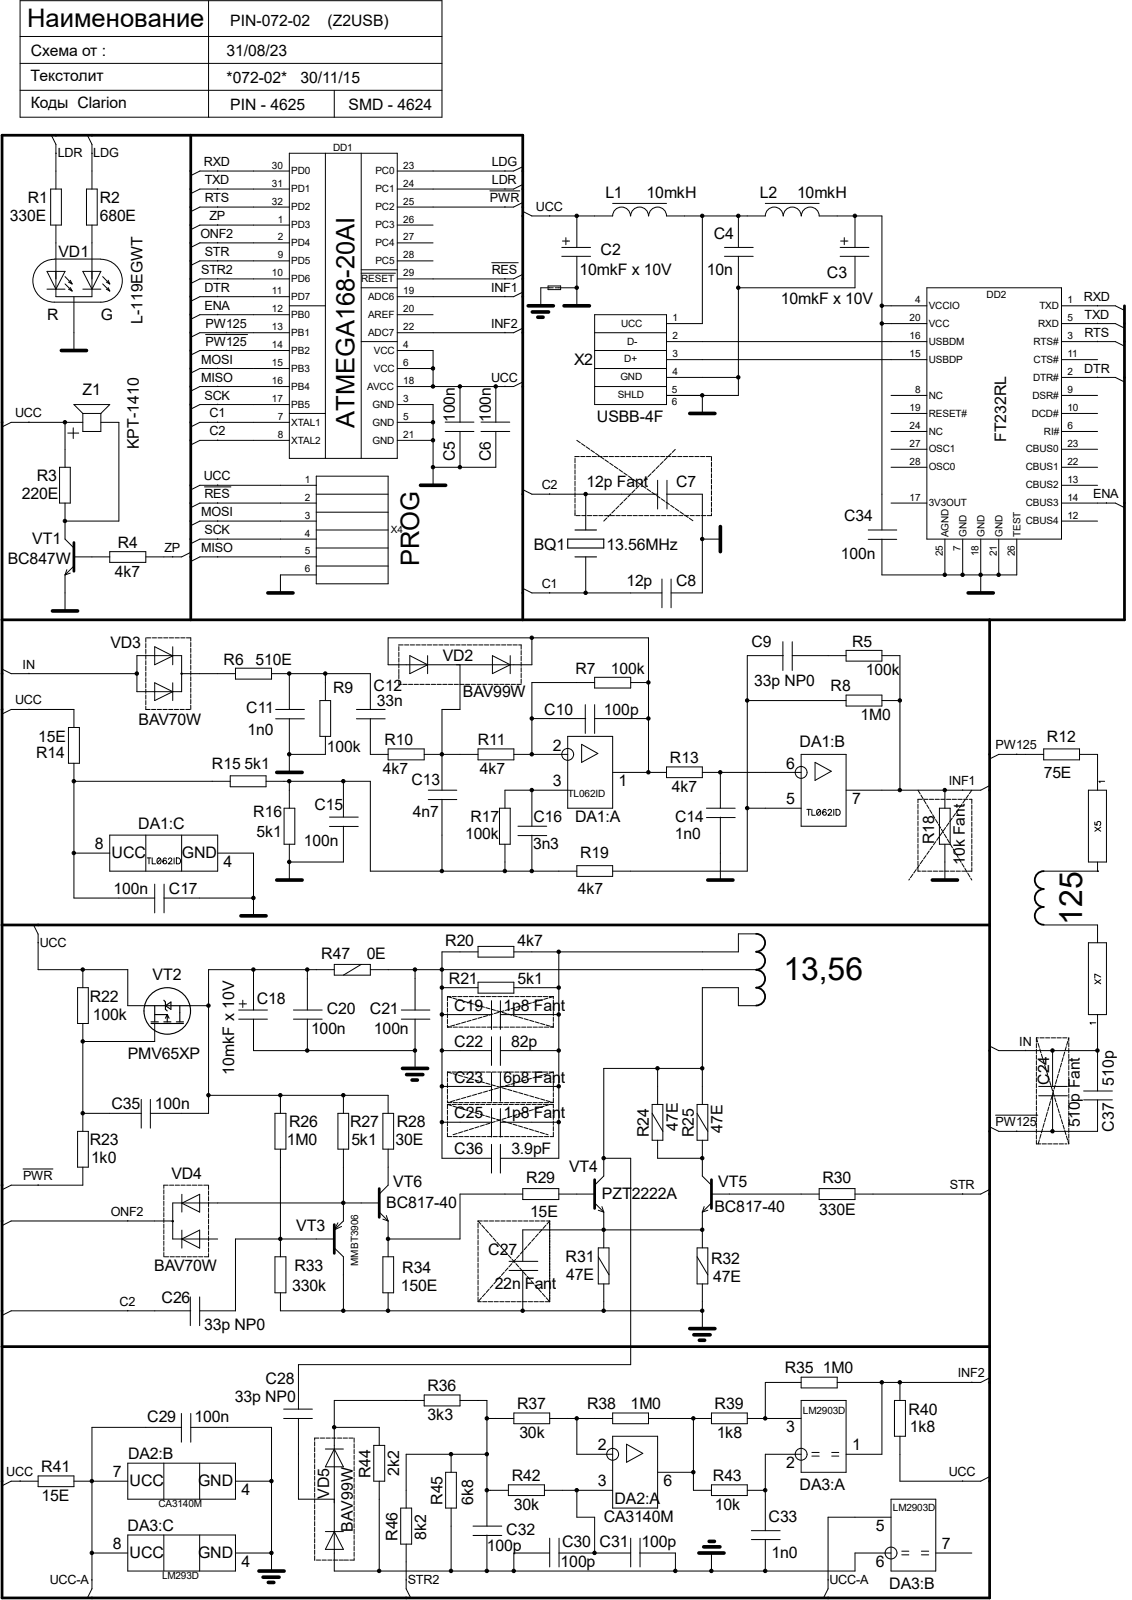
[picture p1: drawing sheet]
<svg xmlns="http://www.w3.org/2000/svg" width="210mm" height="297mm" viewBox="0 0 210 297" stroke-linecap="round" stroke-linejoin="round" font-family="sans-serif">
<g fill="none" stroke="#000" stroke-width=".19">
<path d="M3.7 .1h78.3v21.7h-78.3zM3.7 16.8h78.3M3.7 11.8h78.3M3.7 6.8h78.3M38.7 .1v21.7M62 16.8v5M9.4 35.1h2v6.7h-2zM9.5 25.1l.9 1.7v8.3M10.4 28.4h.1M16 35.1h2v6.7h-2zM16.2 25.1l.9 1.7v8.3M17.1 28.4h.1"/>
<path d="M40.4 31.7h.1M40.4 35v.1M40.4 38.4h.1M53.7 38.4h-16.6l-1.7 .9M53.7 35.1h-16.6l-1.7 .8M53.7 31.7h-16.6l-1.7 .9M53.7 28.4h20v56.7h-20zM60.4 28.4v56.7M67 28.4v56.7M90.9 35.4h5.5M93.7 31.7h.1M93.7 35v.1"/>
<path d="M93.7 38.4h.1M97 39.2l1.7 .9h15a1.65 1.65 0 0 1 1.6-1.7 1.65 1.65 0 0 1 1.7 1.7M97 37.6l-1.7 .8h-21.6M97 34.2l-1.7 .9h-21.6M97 30.9l-1.7 .8h-21.6M113.7 37.8h10M142 37.8h10M8.7 53.7h3.4M8.7 50.4h3.4l-1.7 3.3zM10.1 48.1h8.6M10.4 41.8v13.3h6.7v-1.3M12.1 52.7l1.3 1.3"/>
<path d="M12.1 51.4l1.3 1.3M12.7 53.7l.7 .3M12.7 52.4l.7 .3M13 53.4l.4 .6M13 52l.4 .7M13.7 55.1v10M15.4 53.7h3.3M15.4 50.4h3.3l-1.6 3.3zM17.1 41.8v11.9M18.7 48.1a4 4 0 0 1 4 4 4 4 0 0 1-4 4h-8.6a4 4 0 0 1-4-4 4 4 0 0 1 4-4M19 52.7l1.4 1.3M19 51.4l1.4 1.3"/>
<path d="M19.7 53.7l.7 .3M19.7 52.4l.7 .3M20.1 53.4l.3 .6M20.1 52l.3 .7M40.4 41.7v.1M40.4 45v.1M40.4 48.3v.1M40.4 51.7v.1M40.4 55v.1M40.4 58.3v.1M53.7 58.4h-16.6l-1.7 .9M53.7 55.1h-16.6l-1.7 .8"/>
<path d="M53.7 48.4h-16.6l-1.7 .9M53.7 45.1h-16.6l-1.7 .8M53.7 41.8h-16.6l-1.7 .8M53.7 51.8h-16.6l-1.7 .8M53.7 56.8h6.7M67 53.4h6.7M67 50.7h6.4M67 50.1h6.7M73.7 58.4h6.6M73.7 48.4h6.6M73.7 45.1h6.6M73.7 41.8h6.6"/>
<path d="M91.2 48.8h4.9M93.7 51.7v.1M93.7 55v.1M97 54.2l-1.7 .9h-21.6M97 50.9l-1.7 .9h-21.6M101.7 53.1h2.3v.7h-2.3zM102 40v.1M102.7 53.4h-2.4v3.4M103 53.4h4M104.2 45.9h5.4M104.2 47.6h5.4M104.4 44.7h1.3"/>
<path d="M105 44.1v1.3M107 40.1v5.8M107 47.6v9.2M110.3 58.4h13.4v16.7h-13.4zM117 40.1a1.65 1.65 0 0 1 1.7-1.7 1.65 1.65 0 0 1 1.6 1.7M120.4 40.1a1.65 1.65 0 0 1 1.6-1.7 1.65 1.65 0 0 1 1.7 1.7h18.3a1.65 1.65 0 0 1 1.6-1.7 1.65 1.65 0 0 1 1.7 1.7M130.3 40.1v20h-6.6M134.4 45.9h5.3M134.4 47.6h5.3M137 40.1v5.8M137 47.6v25.8h-13.3M145.3 40.1a1.65 1.65 0 0 1 1.7-1.7 1.65 1.65 0 0 1 1.6 1.7 1.67 1.67 0 0 1 1.7-1.7 1.67 1.67 0 0 1 1.7 1.7h11.6v58.3"/>
<path d="M155.9 45.9h5.3M155.9 47.6h5.3M156 44.7h1.3M156.6 44.1v1.3M158.6 47.6v5.8h-21.6M158.6 40.1v5.8M163.6 56.8h8.4M172 53.4h24.9v46.7h-24.9zM196.9 56.8h10l1.7 .8M203.6 56.7v.1M203.6 60v.1M5.4 78.3v.1"/>
<path d="M12.1 78.4v8.3M13.6 79.4v2M15.4 78.4h-13.3l-1.7 .8M15.4 76.8v3.3h3.3v-3.3M15.4 76.8l-1.7-1.7h6.7l-1.7 1.7M15.4 76.8h3.3M18.7 78.4h3.4v18.3h-10M38.1 62.1h7.8M40.4 68.3v.1M40.4 71.7v.1M40.4 75v.1M40.4 78.3v.1"/>
<path d="M42 61.7v.1M42 65v.1M53.7 78.4h-16.6l-1.7 .8M53.7 75.1h-16.6l-1.7 .8M53.7 68.4h-16.6l-1.7 .9M53.7 65.1h-16.6l-1.7 .8M53.7 71.8h-16.6l-1.7 .8M53.7 61.8h-16.6l-1.7 .8M53.7 76.8h6.7M67 63.4h6.7M73.7 65.1h6.6v6.7M73.7 75.1h6.6v15"/>
<path d="M73.7 78.4h6.6M73.7 68.4h6.6M82.6 78.4h5.3M85.3 71.8v6.6M89.2 78.4h5.4M92 71.8v6.6M93.7 61.7v.1M93.7 71.7v.1M97 70.9l-1.7 .9h-21.6M97 60.9l-1.7 .9h-21.6M110.3 71.8h13.4M110.3 68.4h13.4"/>
<path d="M110.3 65.1h13.4M110.3 61.8h13.4M123.7 70.1h13.3M123.7 63.4h48.3M123.7 66.8h48.3M130.3 73.4v3.4M163.6 60.1h8.4M165.3 76.8h6.7M165.3 73.4h6.7M196.9 70.1h10l1.7 .8M196.9 63.4h10l1.7 .9M196.9 60.1h10l1.7 .8"/>
<path d="M196.9 76.8h6.7M196.9 73.4h6.7M196.9 66.8h6.7M203.6 63.3v.1M203.6 70v.1M11 86.7h2v6.7h-2zM12.1 93.4v6.7l1.6 1.6M12.6 80.4h2M37.9 90.4h4.9M40.4 81.7h.1M40.4 90v.1M40.4 93.3v.1"/>
<path d="M40.4 96.6v.1M40.4 100v.1M53.7 81.7h-16.6l-1.7 .9M58.7 96.7h-21.6l-1.7 .9M58.7 93.4h-21.6l-1.7 .8M58.7 90.1h-21.6l-1.7 .8M58.7 88.4h13.3v20h-13.3zM58.7 91.7h13.3M58.7 98.4h13.3M58.7 95.1h13.3M73.7 81.7h6.6M82.6 80.1h5.3"/>
<path d="M85.3 80.1v6.6M89.2 80.1h5.4M92 80.1v6.6h-11.7M97 90.9l1.7 .8h23.3M102 91.7h.1M108.7 91.7v6.7M122 89.2v5.3M123.7 91.7h6.6v18.4h-5.8M123.7 89.2v5.3M161.1 98.4h5.3M165.3 93.4h6.7M165.3 86.7h6.7"/>
<path d="M165.3 80.1h6.7M165.3 83.4h6.7M196.9 93.4h10l1.7 .8M196.9 96.7h6.7M196.9 90.1h6.7M196.9 86.7h6.7M196.9 80.1h6.7M196.9 83.4h6.7M205.3 93.3v.1M12.1 106.7v6.7M12.4 105.7l-.3 1M13 106.4l-.9 .3"/>
<path d="M13.7 103.4h6.7M13.7 105.1l-1.6 1.6M20.4 102.4h6.7v2h-6.7zM32 103.3v.1M35.4 102.5l-1.7 .9h-6.6M40.4 103.3v.1M58.7 103.4h-21.6l-1.7 .8M58.7 100.1h-21.6l-1.7 .8M58.7 106.7h-6.7v3.4M58.7 101.7h13.3M58.7 105.1h13.3M97 109.2l1.7 .9h24.1"/>
<path d="M98.7 118.4v5h-26.7v-5h48.3v25M102 110v.1M108.7 103.4v6.7M122.8 107.5v5.3M124.5 107.5v5.3M130.3 100.1h3.3M145.2 119.1v5.4M147 119.1v5.4M161.1 100.1h5.3M163.6 100.1v6.6h25v-6.6M175.3 100.1v6.6M178.6 100.1v6.6"/>
<path d="M181.9 100.1v10M185.3 100.1v6.6M.4 132.5l1.7-.8h11.6v3.3M.4 124.2l1.7 .9h23.3M5.4 125v.1M5.4 131.6v.1M12.7 135h2v6.7h-2zM25.4 121.7h8.3v6.7h-8.3zM28.7 120.1l3.3 1.7-3.3 1.6zM28.7 126.7l3.3 1.7-3.3 1.6zM32 120.1v3.3M32 126.7v3.3"/>
<path d="M33.7 125.1h10M43.7 124h6.7v2.1h-6.7zM50.4 125.1h18.3v6.6M51.1 131.7h5.4M51.1 133.4h5.4M53.7 125.1v6.6M53.7 133.4v10M59.4 130h1.9v6.7h-1.9zM60.4 125.1v4.9M60.4 136.7v3.3h-6.7M66.1 131.7h5.4M66.1 133.4h5.4"/>
<path d="M68.7 133.4v6.6h3.3M72 139h6.7v2.1h-6.7zM76 121.7l3.3 1.7-3.3 1.7zM79.3 121.7v3.4M85.3 123.4v8.3h-3.3v15M88.7 139h6.6v2.1h-6.6zM91.4 121.7l3.3 1.7-3.3 1.7zM94.7 121.7v3.4M98.7 133.4h10M105.3 136.7h8.4v13.3h-8.4zM107.9 138.2l3 1.7-3 1.6zM108.6 130.8v5.3"/>
<path d="M110.3 126.7h-11.6v13.3M110.3 125.7h6.7v2h-6.7zM110.3 130.8v5.3M110.3 133.4h10M117 126.7h3.3M138.6 130h18.4M145.3 121.7h-6.7v40h-24.9M147 121.7h10M157 120.7h6.6v2h-6.6zM157 129h6.6v2.1h-6.6zM163.6 121.7h3.4v25M163.6 130h3.4"/>
<path d="M188.6 140h.1M193.6 139h6.7v2.1h-6.7zM13.7 141.7v25h15M13.7 145h29M13.7 158.4h6.7M20.4 155h20v6.7h-20zM27.1 155v6.7M27.3 159.3h.7M27.6 159.3v1.1M28.2 159.3v1.1h.7M29.2 159.5a.34 .34 0 0 1 .3-.2 .34 .34 0 0 1 .3 .2l.1 .4-.2 .4-.2 .1-.3-.2zM29.8 159.5l-.6 .7"/>
<path d="M30.9 159.4l-.3-.1a.58 .58 0 0 0-.4 .5 .58 .58 0 0 0 .4 .6 .34 .34 0 0 0 .3-.4 .34 .34 0 0 0-.3-.3 .34 .34 0 0 0-.4 .3M31.2 159.6l.3-.3h.2l.2 .2-.2 .4-.5 .5h.8M32.3 159.3v1.1M32.7 159.3h.4a.58 .58 0 0 1 .4 .5 .58 .58 0 0 1-.4 .6h-.4zM33.7 155v6.7M40.4 158.4h6.6v11.6M42.7 144h6.7v2h-6.7zM49.4 145h19.3v16.7h38.3M52.7 150h2v6.7h-2zM53.7 145v5M53.7 156.7v6.7M61.1 153.4h5.4"/>
<path d="M61.1 151.7h5.4M63.7 153.4v6.6h-10M63.7 145v6.7M78.7 140h10M79.5 146.7h5.3M79.5 148.4h5.3M82 148.4v13.3M92.7 150h2v6.7h-2zM93.7 156.7v5M95.3 140h10M96.1 155.1h5.3M96.1 153.4h5.3"/>
<path d="M98.7 146.7v6.7M98.7 155v6.7M105.3 146.7h-11.6v3.3M113.7 143.4h10M123.7 142.4h6.6v2h-6.6zM130.3 143.4h18.3M131.1 150h5.3M131.1 151.8h5.3M133.6 143.4v6.6M133.6 151.7v11.7M138.6 150h10M148.6 140h8.4v13.4h-8.4z"/>
<path d="M149.7 150.2h.7M150 150.2v1.1M150.6 150.2v1.1h.7M151.2 141.5l3 1.7-3 1.7zM151.6 150.5a.34 .34 0 0 1 .3-.3 .34 .34 0 0 1 .3 .3l.1 .4-.2 .4h-.2l-.3-.1zM152.2 150.5l-.6 .7M153.2 150.4l-.2-.2a.58 .58 0 0 0-.4 .6 .58 .58 0 0 0 .4 .5 .34 .34 0 0 0 .3-.3 .34 .34 0 0 0-.4-.3 .34 .34 0 0 0-.3 .3M153.6 150.5l.2-.3h.3l.2 .3-.2 .3-.5 .5h.7M154.7 150.2v1.1M155.1 150.2h.4a.58 .58 0 0 1 .4 .6 .58 .58 0 0 1-.4 .5h-.4zM174.3 150h2v6.7h-2zM175.3 146.7v3.3"/>
<path d="M175.3 156.7v6.7M178.6 146.6v.1M183.6 145.8l-1.7 .9h-24.9M193.6 140h-8.3l-1.7 .9M200.3 140h3.3v6.7M201.9 146.7h3.4v13.3h-3.4zM203.1 153.5l1.1 .8M203.1 152.6v.5l.5 .1a.4 .4 0 0 1 0-.6 .4 .4 0 0 1 .6 .1 .4 .4 0 0 1-.2 .5M204.2 153.5l-1.1 .8M204.9 145h-1l.2 .3M6.2 171.7l.9 1.7v6.6h16.6v6.7h3.4M7.1 175h.1"/>
<path d="M28.7 164.1v5.4M30.4 166.7h16.6M30.4 164.1v5.4M62 179h6.7v2h-6.7zM67 179l-3.3 2M88.7 176.7h-6.7v38.3h9.2M88.7 175.7h6.6v2h-6.6zM103.7 176.7v38.3h-10.9M107 160.7h6.7v2h-6.7zM140.3 173.4h-3.3v3.3h-41.7M193.6 171.7h10v3.3M193.6 161.7h10"/>
<path d="M201.9 175h3.4v13.3h-3.4zM203.6 161.7h.1M203.6 160v1.7M14.4 183.3h2v6.7h-2zM15.4 180v3.3M15.4 190v20M28.7 190v3.3h-13.3M35.4 186.7h3.3M44.3 187.5h5.3M44.3 189.2h5.3M44.4 186.4h1.3M45 185.7v1.3"/>
<path d="M47 180v7.5M47 189.2v5.8h30M54.4 187.5h5.4M54.4 189.2h5.4M57 180v7.5M57 189.2v5.8M62 180h-23.3v26.7h-10.8M68.7 180h71.6M74.5 187.5h5.3M74.5 189.2h5.3M77 180v7.5M77 189.2v9.1"/>
<path d="M82 188.3h9.2M82 195h9.2M82 183.3h6.7M88.7 182.3h6.6v2.1h-6.6zM91.2 185.8v5.3M91.2 192.4v5.4M91.2 199.1v5.3M92.8 188.3h10.9M92.8 195h10.9M92.8 185.8v5.3M92.8 192.4v5.4M92.8 199.1v5.3"/>
<path d="M95.3 183.3h8.4M122 198.3v6.7M130.3 198.3h-18.3v20l-1.7 1.7M140.3 186.7h-3.3v-3.4h-6.7v21.7M183.6 194.2l1.7 .8h18.3M190.3 194.9v.1M195.3 195v6.7M203.1 181.9l1.1 .7M203.3 189.9h-1.1l.2 .2M203.6 188.3v14.2M204.2 181.4l-1.1-.6v.8M204.2 181.9l-1.1 .7"/>
<path d="M4.3 217h5.5M7.1 219.9v.1M14.4 210h2v6.7h-2zM15.4 216.7v3.3h-13.3l-1.7 .9M15.4 206.7h10.8M26.2 204.1v5.3M27.9 204.1v5.3M38.7 203.3h33.3v3.4M51 206.7h2v6.6h-2zM52 203.3v3.4M52 213.3v20M62.7 206.7h2v6.6h-2z"/>
<path d="M63.7 203.3v3.4M63.7 213.3v13.4l-1.7 1.6M71 206.7h2v6.6h-2zM72 213.3v6.7l-1.6 1.7M82 208.3h9.2M82 201.7h9.2M91.2 205.8v5.3M91.2 212.4v5.4M92.8 208.3h10.9M92.8 201.7h10.9M92.8 205.8v5.3M92.8 212.4v5.4"/>
<path d="M112 215h5v38.3h-61.6v8.3M121 205h2v6.7h-2zM121 206.7l2 3.3M122 211.7v3.3h8.3M129.3 205h2v6.7h-2zM129.3 206.7l2 3.3M130.3 211.7v6.6l1.7 1.7M184.7 207h7.8M188.6 209.9v.1M192.7 201.7h5.3M192.7 203.4h5.3M195.3 203.3v6.7"/>
<path d="M201 202.5h5.4M201 204.2h5.4M203.6 204.2v5.8h-18.3l-1.7-.8M23.7 226.6v.1M32 226.7h-29.9l-1.7 .8M33.7 221.7v3.3M33.7 228.3v3.4M33.7 223.4l3.3-1.7v3.3zM33.7 230l3.3-1.7v3.4zM51 233.3h2v6.7h-2zM52 240v3.3h78.3M62 230h-18.3v13.3h-6.7"/>
<path d="M62 231.6l1.7 1.7v10M62.7 227l-.7 1.3M63.4 227.7l-1.4 .6M70.4 223.3h-38.4v6.7h8.4M70.4 225l1.6 1.7M71 233.3h2v6.7h-2zM71 226.3l1 .4M71.7 225.6l.3 1.1M72 226.7v6.6M72 240v3.3M94.4 234.1h5.4M94.4 235.8h5.4"/>
<path d="M97 220.6h6.7v2.1h-6.7zM97 235.8v7.5M97 221.7h-11.7v8.3h-13.3M103.7 221.7h6.6M110.3 223.3l1.7 1.7M111 231.6h2v6.7h-2zM111 233.3l2 3.3M111 224.7l1 .3M111.7 224l.3 1M112 225v6.6M112 238.3v5M129.3 231.6h2v6.7h-2z"/>
<path d="M129.3 233.3l2 3.3M130.3 228.3h-33.3v5.8M130.3 225v6.6M130.3 238.3v8.3M130.6 224l-.3 1M131.3 224.7l-1 .3M132 221.7h20M132 223.3l-1.7 1.7M152 220.6h6.6v2.1h-6.6zM178.6 221.6v.1M183.6 220.8l-1.7 .9h-23.3M23.7 243.2v.1"/>
<path d="M35.3 240.7v5.4M35.4 243.3h-33.3l-1.7 .9M37 240.7v5.4M78.7 260h-16.7v31.6h96.6v-3.3h6.7M78.7 259h6.6v2h-6.6zM85.3 260h5v23.3M148.6 256.6h-6.6v6.7M148.6 260h8.4v13.3h-8.4zM148.6 255.7h6.7v1.9h-6.7zM163.6 256.6v13.4h-6.6M165.9 260h2.1v6.6h-2.1zM167 256.6v3.4"/>
<path d="M180.3 256.5v.1M183.6 255.8l-1.7 .8h-26.6M3.7 274.9v.1M7.1 275h-5l-1.7 .8M7.1 274h6.6v2h-6.6zM13.7 275h10M23.7 271.6h20v6.7h-20zM30.4 271.6v6.7M33.7 262.4v5.3M33.7 265h-16.6v29.9l-.9 1.7M35.4 265h15v26.6M35.4 262.4v5.3"/>
<path d="M37 271.6v6.7M43.7 275h6.7M52.6 263.3h5.4M52.6 261.6h5.4M55.4 263.3v15h6.6M60.4 269h3.3M62 265h8.4v3.3M62 269l1.7 3.3h-3.3zM69.3 268.3h2.1v6.7h-2.1zM70.4 275v16.6M74.3 280h2.1v6.6h-2.1zM82.7 273.3h2v6.7h-2z"/>
<path d="M83.7 270v3.3M83.7 280v11.6M90.3 270h-14.9v10M90.3 276.6h4M90.3 263.3h5M94.3 275.6h6.7v2h-6.7zM95.3 262.3h6.7v2h-6.7zM101 276.6h12.7M102 263.3h11.7M107 263.3v6.7h6.7M107 276.6v5h3.3v6.7M113.7 266.6h8.3v13.4h-8.3z"/>
<path d="M113.7 262.3h6.6v2h-6.6zM116.2 268.1l3.1 1.7-3.1 1.6zM120.3 263.3h11.7M122 273.3h6.7M128.7 263.3v13.3h3.3M132 262.3h6.6v2h-6.6zM132 275.6h6.6v2h-6.6zM138.6 276.6h3.4M138.6 263.3h10M148.6 270h-6.6v14.1M150.6 269.6h1.4M150.6 270.3h1.4"/>
<path d="M154.3 269.6h1.3M154.3 270.3h1.3M165.3 278.3h8.3v13.3h-8.3zM167 266.6v8.4h14.9l1.7-.9M178.6 274.9v.1M17 293.3h.1M17.1 288.3h6.6M23.7 284.9h20v6.7h-20zM30.4 284.9v6.7M37 284.9v6.7M43.7 288.3h6.7M60.4 284.3h3.3"/>
<path d="M62 284.3l1.7 3.3h-3.3zM75.4 286.6v8.3l.8 1.7M75.4 293.3h.1M87.8 285h5.3M87.8 283.3h5.3M90.3 284.9v6.7M102 285.5v5.4M102 288.3h-6.7v3.3M103.7 288.3h13.3M103.7 285.5v5.4M117 285.5v5.4M118.7 288.3h6.6v3.3"/>
<path d="M118.7 285.5v5.4M132 288.3v3.3M139.4 284.1h5.3M139.4 285.8h5.3M142 285.8v5.8M153.6 293.3h.1M165.3 281.6h-11.7v13.3l-.8 1.7M167.3 288h1.3M167.3 288.6h1.3M170.9 288h1.4M170.9 288.6h1.4M173.6 288.3h6.7"/>
<circle cx="33.7" cy="125.1" r=".13"/>
<circle cx="105.3" cy="140" r="1.1"/>
<circle cx="148.6" cy="143.4" r="1.1"/>
<circle cx="32" cy="226.7" r=".13"/>
<circle cx="113.7" cy="270" r="1.1"/>
<circle cx="148.6" cy="270" r="1.1"/>
<circle cx="165.3" cy="288.3" r="1.1"/>
</g>
<g fill="#000" stroke="#000" stroke-width=".19">
<circle cx="107" cy="40.1" r=".32"/>
<circle cx="107" cy="53.4" r=".32"/>
<circle cx="130.3" cy="40.1" r=".32"/>
<circle cx="137" cy="53.4" r=".32"/>
<circle cx="137" cy="40.1" r=".32"/>
<circle cx="158.6" cy="40.1" r=".32"/>
<circle cx="163.6" cy="56.7" r=".32"/>
<circle cx="12" cy="78.4" r=".32"/>
<circle cx="80.3" cy="71.7" r=".32"/>
<circle cx="80.3" cy="68.4" r=".32"/>
<circle cx="80.3" cy="78.4" r=".32"/>
<circle cx="85.3" cy="71.7" r=".32"/>
<circle cx="92" cy="71.7" r=".32"/>
<circle cx="130.3" cy="73.4" r=".32"/>
<circle cx="137" cy="70" r=".32"/>
<circle cx="163.6" cy="60" r=".32"/>
<circle cx="12" cy="96.7" r=".32"/>
<circle cx="80.3" cy="81.7" r=".32"/>
<circle cx="80.3" cy="86.7" r=".32"/>
<circle cx="85.3" cy="86.7" r=".32"/>
<circle cx="108.6" cy="91.7" r=".32"/>
<circle cx="98.7" cy="118.4" r=".32"/>
<circle cx="108.6" cy="110" r=".32"/>
<circle cx="130.3" cy="100.1" r=".32"/>
<circle cx="175.3" cy="106.7" r=".32"/>
<circle cx="178.6" cy="106.7" r=".32"/>
<circle cx="181.9" cy="106.7" r=".32"/>
<circle cx="185.3" cy="106.7" r=".32"/>
<circle cx="25.4" cy="125" r=".32"/>
<circle cx="53.7" cy="125" r=".32"/>
<circle cx="60.3" cy="125" r=".32"/>
<circle cx="98.7" cy="133.4" r=".32"/>
<circle cx="120.3" cy="126.7" r=".32"/>
<circle cx="120.3" cy="133.4" r=".32"/>
<circle cx="138.6" cy="130" r=".32"/>
<circle cx="166.9" cy="130" r=".32"/>
<circle cx="13.7" cy="158.3" r=".32"/>
<circle cx="13.7" cy="145" r=".32"/>
<circle cx="53.7" cy="145" r=".32"/>
<circle cx="53.7" cy="140" r=".32"/>
<circle cx="53.7" cy="160" r=".32"/>
<circle cx="63.7" cy="145" r=".32"/>
<circle cx="82" cy="140" r=".32"/>
<circle cx="98.7" cy="146.7" r=".32"/>
<circle cx="98.7" cy="140" r=".32"/>
<circle cx="120.3" cy="143.4" r=".32"/>
<circle cx="133.6" cy="143.4" r=".32"/>
<circle cx="138.6" cy="150" r=".32"/>
<circle cx="166.9" cy="146.7" r=".32"/>
<circle cx="175.3" cy="146.7" r=".32"/>
<circle cx="15.3" cy="180" r=".32"/>
<circle cx="47" cy="166.7" r=".32"/>
<circle cx="47" cy="180" r=".32"/>
<circle cx="57" cy="180" r=".32"/>
<circle cx="77" cy="180" r=".32"/>
<circle cx="82" cy="161.7" r=".32"/>
<circle cx="82" cy="180" r=".32"/>
<circle cx="93.7" cy="161.7" r=".32"/>
<circle cx="98.7" cy="161.7" r=".32"/>
<circle cx="103.7" cy="176.7" r=".32"/>
<circle cx="15.3" cy="193.3" r=".32"/>
<circle cx="38.7" cy="186.7" r=".32"/>
<circle cx="57" cy="195" r=".32"/>
<circle cx="77" cy="195" r=".32"/>
<circle cx="82" cy="195" r=".32"/>
<circle cx="82" cy="188.3" r=".32"/>
<circle cx="82" cy="183.3" r=".32"/>
<circle cx="103.7" cy="188.3" r=".32"/>
<circle cx="103.7" cy="195" r=".32"/>
<circle cx="103.7" cy="183.3" r=".32"/>
<circle cx="122" cy="198.3" r=".32"/>
<circle cx="130.3" cy="198.3" r=".32"/>
<circle cx="195.3" cy="195" r=".32"/>
<circle cx="203.6" cy="195" r=".32"/>
<circle cx="15.3" cy="206.7" r=".32"/>
<circle cx="38.7" cy="203.3" r=".32"/>
<circle cx="52" cy="203.3" r=".32"/>
<circle cx="63.7" cy="203.3" r=".32"/>
<circle cx="82" cy="201.7" r=".32"/>
<circle cx="82" cy="208.3" r=".32"/>
<circle cx="103.7" cy="201.7" r=".32"/>
<circle cx="103.7" cy="208.3" r=".32"/>
<circle cx="112" cy="215" r=".32"/>
<circle cx="130.3" cy="215" r=".32"/>
<circle cx="195.3" cy="210" r=".32"/>
<circle cx="52" cy="230" r=".32"/>
<circle cx="63.7" cy="223.3" r=".32"/>
<circle cx="72" cy="230" r=".32"/>
<circle cx="112" cy="228.3" r=".32"/>
<circle cx="130.3" cy="228.3" r=".32"/>
<circle cx="63.7" cy="243.3" r=".32"/>
<circle cx="72" cy="243.3" r=".32"/>
<circle cx="97" cy="243.3" r=".32"/>
<circle cx="112" cy="243.3" r=".32"/>
<circle cx="130.3" cy="243.3" r=".32"/>
<circle cx="163.6" cy="256.6" r=".32"/>
<circle cx="166.9" cy="256.6" r=".32"/>
<circle cx="17" cy="274.9" r=".32"/>
<circle cx="50.4" cy="274.9" r=".32"/>
<circle cx="62" cy="264.9" r=".32"/>
<circle cx="83.7" cy="269.9" r=".32"/>
<circle cx="90.3" cy="269.9" r=".32"/>
<circle cx="90.3" cy="263.3" r=".32"/>
<circle cx="90.3" cy="276.6" r=".32"/>
<circle cx="107" cy="276.6" r=".32"/>
<circle cx="107" cy="263.3" r=".32"/>
<circle cx="128.6" cy="263.3" r=".32"/>
<circle cx="128.6" cy="273.3" r=".32"/>
<circle cx="142" cy="263.3" r=".32"/>
<circle cx="142" cy="276.6" r=".32"/>
<circle cx="17" cy="288.3" r=".32"/>
<circle cx="50.4" cy="288.3" r=".32"/>
<circle cx="70.3" cy="291.6" r=".32"/>
<circle cx="83.7" cy="291.6" r=".32"/>
<circle cx="90.3" cy="291.6" r=".32"/>
<circle cx="95.3" cy="291.6" r=".32"/>
<circle cx="110.3" cy="288.3" r=".32"/>
<circle cx="125.3" cy="291.6" r=".32"/>
<circle cx="132" cy="291.6" r=".32"/>
<circle cx="142" cy="291.6" r=".32"/>
</g>
<path d="M35.4 25.1v90M208.6 56.8v58.3h-208.2M13.7 100.7v5.3M97 115.1v-90h-96.6v271.5h183.2v-181.5M.4 171.7h183.2M110.3 219v5.3M132 219v5.3M62 227.3v5.4M70.4 220.6v5.4M.4 250h183.2" fill="none" stroke="#000" stroke-width=".51"/>
<g fill="none" stroke="#000" stroke-width=".19" stroke-dasharray=".8 .3">
<path d="M106.7 95.7v-.3M106.7 95.4v-10.6M106.7 84.8h25.3M107 81.7l21.7 15M112 96.7l13.3-13.3M132 84.8v10.9M132 95.7h-25.3M27.1 118.4v13.3M35.4 118.4h-8.3M74 119.7h22.7M96.7 119.7v7.3M27.1 131.7h8.3"/>
<path d="M35.4 131.7v-13.3M74 127v-1.9M74 125.1v-5.4M96.7 127h-22.7M170.3 148.4h10M170.3 146.7l10 16.7M180.3 148.4v13.3M180.3 146.7l-11.7 16.7M170.3 161.7v-13.3M180.3 161.7h-10M83 199v5.7M83 185v5.7"/>
<path d="M83 190.7h19.7M83 199l19.7 5.7M83 185l19.7 5.7M102.7 190.7v-5.7M102.7 199h-19.7M102.7 185h-19.7M102.7 199l-19.7 5.7M102.7 185l-19.7 5.7M192.3 192.7v19.6M192.3 192.7l6 19.6M198 192.7h-5.7M83 205v6"/>
<path d="M83 211h19.7M83 204.7h19.7M83 205l18.7 5.7M102 205l-18 5.7M102.7 211v-6M102.7 204.7v-5.7M102.7 205h-19.7M192.3 212.3h5.7M192.6 212.3l5.7-19.6M198.3 212.3v-19.6M30.4 233.3v-13.3M30.4 220h8.3"/>
<path d="M38.7 220v13.3M38.7 233.3h-8.3M88.7 226.7h13.3M88.7 226.7l13.3 14.9M102 226.7v14.9M102 226.7l-13.3 14.9M88.7 241.6v-14.9M102 241.6v-14.9M102 241.6h-13.3M58.4 267h7.3M65.7 267v22.6M58.4 289.6v-22.6"/>
<path d="M63.7 289.6h-5.3M65.7 289.6h-2"/>
</g>
<path d="M140.3 173.4a1.65 1.65 0 0 1 1.6 1.6 1.65 1.65 0 0 1-1.6 1.7M140.3 176.7a1.65 1.65 0 0 1 1.6 1.7 1.65 1.65 0 0 1-1.6 1.6M193.6 165.1a1.65 1.65 0 0 0-1.6 1.6 1.65 1.65 0 0 0 1.6 1.7 1.65 1.65 0 0 0-1.6 1.6 1.65 1.65 0 0 0 1.6 1.7M193.6 161.7a1.65 1.65 0 0 0-1.6 1.7 1.65 1.65 0 0 0 1.6 1.6M140.3 180a1.65 1.65 0 0 1 1.6 1.7 1.65 1.65 0 0 1-1.6 1.6 1.65 1.65 0 0 1 1.6 1.7 1.65 1.65 0 0 1-1.6 1.6" fill="none" stroke="#000" stroke-width=".34"/>
<g fill="none" stroke="#000" stroke-width=".68">
<path d="M98 56.8h4.7M98.8 57.9h3M99.8 58.9h1M104.6 56.8h4.7M11.4 65.1h4.6M128 76.8h4.6M78 90.1h4.7M133.6 97.7v4.7M9.7 113.4h4.7M49.7 110.1h4.7M179.6 110.1h4.7M51.4 143.4h4.6"/>
<path d="M44.7 170h4.7M51.4 163.4h4.6M131.3 163.4h4.7M173 163.4h4.6M74.7 198.3h4.6M75.4 199.5h3M76.5 200.5h.9M128 246.6h4.6M128.7 247.8h3M129.8 248.8h.9M48 291.6h4.7M48.8 292.8h3"/>
<path d="M49.8 293.8h1M129.7 288.3h4.6M130.6 287.1h3M131.6 286.1h.9"/>
</g>
<g fill="none" stroke="#000" stroke-width=".21">
<path d="M106.7 98.4h4M105.3 100.1h6.7v1.6h-6.7zM106.7 103.4h4M27.1 186.7h8.3M28 190h6M28 189.7h1.4M28.7 188.3h2.3M28.7 186.7v3M30.4 189.7h1.3M30.4 185.7l.3 .3v1.4l.3 .3M30.7 186.7l1-.7v1.4zM31 188.3v1.4"/>
<path d="M31 188.3l-.3 .7M31 188.3l.4 .7M32.7 189.7h1.3M33.4 186.7v3"/>
<circle cx="31" cy="187.7" r="4.3"/>
</g>
<g font-size="5.9">
<text x="200.7" y="171.7" transform="rotate(-90 200.7 171.7)">125</text>
<text x="145.3" y="182">13,56</text>
</g>
<g font-size="4.7">
<text x="5" y="5">Наименование</text>
<text x="65.7" y="79.4" transform="rotate(-90 65.7 79.4)">ATMEGA168-20AI</text>
<text x="77.8" y="105.1" transform="rotate(-90 77.8 105.1)">PROG</text>
</g>
<g font-size="3">
<text x="112.3" y="36.7">L1</text>
<text x="120" y="36.7">10mkH</text>
<text x="141" y="36.7">L2</text>
<text x="147.9" y="36.7">10mkH</text>
<text x="111.4" y="47.4">C2</text>
<text x="132.4" y="44.4">C4</text>
<text x="107.5" y="51.1">10mkF x 10V</text>
<text x="131.1" y="51.1">10n</text>
<text x="153.4" y="51.7">C3</text>
<text x="144.9" y="56.4">10mkF x 10V</text>
<text x="106.5" y="67.7">X2</text>
<text x="15.3" y="73.4">Z1</text>
<text x="25.8" y="83.4" transform="rotate(-90 25.8 83.4)">KPT-1410</text>
<text x="110.7" y="78.4">USBB-4F</text>
<text x="186.7" y="82.1" transform="rotate(-90 186.7 82.1)">FT232RL</text>
<text x="6.8" y="89.4">R3</text>
<text x="4.1" y="92.7">220E</text>
<text x="6" y="101">VT1</text>
<text x="1.4" y="104.7">BC847W</text>
<text x="99" y="102">BQ1</text>
<text x="112.5" y="102">13.56MHz</text>
<text x="20.5" y="120.3">VD3</text>
<text x="82.1" y="122.7">VD2</text>
<text x="85.9" y="129.3">BAV99W</text>
<text x="25.7" y="134.7">BAV70W</text>
<text x="102.6" y="139.3">2</text>
<text x="145.9" y="142.7">6</text>
<text x="148.3" y="138.6">DA1:B</text>
<text x="102.6" y="146">3</text>
<text x="114.8" y="146">1</text>
<text x="145.9" y="149.3">5</text>
<text x="158.1" y="149.3">7</text>
<text x="25.7" y="154">DA1:C</text>
<text x="106.7" y="152.7">DA1:A</text>
<text x="17.6" y="157.6">8</text>
<text x="20.7" y="159.3">UCC</text>
<text x="33.7" y="159.3">GND</text>
<text x="41.5" y="161">4</text>
<text x="59.6" y="178">R47</text>
<text x="68" y="178">0E</text>
<text x="82.6" y="175.6">R20</text>
<text x="96" y="175.6">4k7</text>
<text x="16.6" y="186">R22</text>
<text x="28.3" y="181.9">VT2</text>
<text x="83.3" y="182.6">R21</text>
<text x="96" y="182.6">5k1</text>
<text x="17.2" y="189.3">100k</text>
<text x="47.6" y="186.3">C18</text>
<text x="57.7" y="191.9">100n</text>
<text x="60.6" y="188.3">C20</text>
<text x="68.6" y="188.3">C21</text>
<text x="69.4" y="191.9">100n</text>
<text x="84.3" y="187.6">C19</text>
<text x="93.4" y="187.6">1p8 Fant</text>
<text x="23.7" y="196.6">PMV65XP</text>
<text x="84.3" y="194.3">C22</text>
<text x="94.8" y="194.3">82p</text>
<text x="43.4" y="199.5" transform="rotate(-90 43.4 199.5)">10mkF x 10V</text>
<text x="84.3" y="201">C23</text>
<text x="93.4" y="201">6p8 Fant</text>
<text x="206.7" y="201.6" transform="rotate(-90 206.7 201.6)">510p</text>
<text x="20.7" y="206">C35</text>
<text x="28.7" y="206">100n</text>
<text x="53.6" y="209.3">R26</text>
<text x="64.9" y="209.3">R27</text>
<text x="73.6" y="209.3">R28</text>
<text x="84.3" y="207.6">C25</text>
<text x="93.4" y="207.6">1p8 Fant</text>
<text x="125.7" y="210" transform="rotate(-90 125.7 210)">47E</text>
<text x="16.6" y="212.6">R23</text>
<text x="16.9" y="215.9">1k0</text>
<text x="53.2" y="212.6">1M0</text>
<text x="65.2" y="212.6">5k1</text>
<text x="73.4" y="212.6">30E</text>
<text x="84.3" y="214.3">C36</text>
<text x="94.9" y="214.3">3.9pF</text>
<text x="120.4" y="211.1" transform="rotate(-90 120.4 211.1)">R24</text>
<text x="128.7" y="211.1" transform="rotate(-90 128.7 211.1)">R25</text>
<text x="134.1" y="210.3" transform="rotate(-90 134.1 210.3)">47E</text>
<text x="206.7" y="210.1" transform="rotate(-90 206.7 210.1)">C37</text>
<text x="31.8" y="218.9">VD4</text>
<text x="72.9" y="220.3">VT6</text>
<text x="97.6" y="219.6">R29</text>
<text x="105.6" y="217.6">VT4</text>
<text x="133.3" y="220.3">VT5</text>
<text x="152.6" y="219.6">R30</text>
<text x="71.7" y="224.3">BC817-40</text>
<text x="98.3" y="225.9">15E</text>
<text x="111.7" y="222.6">PZT2222A</text>
<text x="132.5" y="224.9">BC817-40</text>
<text x="152" y="225.6">330E</text>
<text x="54.9" y="228.6">VT3</text>
<text x="90.6" y="232.9">C27</text>
<text x="28.6" y="235.9">BAV70W</text>
<text x="54.2" y="239.6">330k</text>
<text x="54.6" y="235.9">R33</text>
<text x="74.4" y="239.6">150E</text>
<text x="74.6" y="236.3">R34</text>
<text x="91.8" y="239.3">22n Fant</text>
<text x="104.9" y="234.3">R31</text>
<text x="105" y="237.6">47E</text>
<text x="131.9" y="234.6">R32</text>
<text x="132.3" y="237.9">47E</text>
<text x="30" y="241.9">C26</text>
<text x="37.9" y="246.9">33p NP0</text>
<text x="49.3" y="256.9">C28</text>
<text x="145.6" y="254.9">R35 1M0</text>
<text x="27.3" y="263.9">C29</text>
<text x="36.1" y="263.9">100n</text>
<text x="43.6" y="260.3">33p NP0</text>
<text x="79.3" y="258.2">R36</text>
<text x="79.3" y="263.6">3k3</text>
<text x="95.9" y="261.6">R37</text>
<text x="108.9" y="261.6">R38</text>
<text x="117" y="261.6">1M0</text>
<text x="132.6" y="261.6">R39</text>
<text x="168.6" y="262.6">R40</text>
<text x="96.4" y="266.9">30k</text>
<text x="110.9" y="269.2">2</text>
<text x="133" y="266.9">1k8</text>
<text x="145.9" y="265.9">3</text>
<text x="158.1" y="269.2">1</text>
<text x="168.8" y="265.9">1k8</text>
<text x="7.7" y="273.3">R41</text>
<text x="21" y="274.2">7</text>
<text x="23.7" y="270.9">DA2:B</text>
<text x="24" y="275.9">UCC</text>
<text x="36.7" y="275.9">GND</text>
<text x="68.7" y="274.4" transform="rotate(-90 68.7 274.4)">R44</text>
<text x="74.1" y="274" transform="rotate(-90 74.1 274)">2k2</text>
<text x="95" y="274.9">R42</text>
<text x="110.9" y="275.9">3</text>
<text x="123.1" y="275.9">6</text>
<text x="132.2" y="274.9">R43</text>
<text x="145.9" y="272.6">2</text>
<text x="7.7" y="278.6">15E</text>
<text x="44.8" y="277.6">4</text>
<text x="61.1" y="278.2" transform="rotate(-90 61.1 278.2)">VD5</text>
<text x="82.1" y="279.4" transform="rotate(-90 82.1 279.4)">R45</text>
<text x="87.8" y="279.4" transform="rotate(-90 87.8 279.4)">6k8</text>
<text x="95.3" y="280.2">30k</text>
<text x="114" y="279.2">DA2:A</text>
<text x="132.6" y="280.2">10k</text>
<text x="148.3" y="276.6">DA3:A</text>
<text x="21" y="287.6">8</text>
<text x="23.7" y="284.2">DA3:C</text>
<text x="65.4" y="284.4" transform="rotate(-90 65.4 284.4)">BAV99W</text>
<text x="73.7" y="286" transform="rotate(-90 73.7 286)">R46</text>
<text x="79.1" y="285.8" transform="rotate(-90 79.1 285.8)">8k2</text>
<text x="90.3" y="287.9">100p</text>
<text x="93.9" y="284.9">C32</text>
<text x="104.3" y="287.2">C30</text>
<text x="111.3" y="287.2">C31</text>
<text x="112" y="282.6">CA3140M</text>
<text x="119" y="287.2">100p</text>
<text x="142.6" y="282.6">C33</text>
<text x="162.5" y="284.2">5</text>
<text x="174.7" y="287.6">7</text>
<text x="24" y="289.2">UCC</text>
<text x="36.7" y="289.2">GND</text>
<text x="44.8" y="290.9">4</text>
<text x="104" y="290.9">100p</text>
<text x="143.1" y="289.2">1n0</text>
<text x="162.5" y="290.9">6</text>
<text x="165" y="294.9">DA3:B</text>
</g>
<g font-size="2.9">
<text x="42.7" y="4.8">PIN-072-02</text>
<text x="60.8" y="4.8">(Z2USB)</text>
<text x="5.7" y="10.5">Схема от :</text>
<text x="42" y="10.5">31/08/23</text>
<text x="5.7" y="15.1">Текстолит</text>
<text x="42" y="15.5">*072-02*</text>
<text x="55.7" y="15.5">30/11/15</text>
<text x="5.7" y="20.1">Коды Clarion</text>
<text x="42.7" y="20.4">PIN - 4625</text>
<text x="64.7" y="20.4">SMD - 4624</text>
<text x="1.8" y="41.1">330E</text>
<text x="5.2" y="37.8">R1</text>
<text x="18.5" y="37.8">R2</text>
<text x="18.5" y="41.1">680E</text>
<text x="10.8" y="47.7">VD1</text>
<text x="8.7" y="59.4">R</text>
<text x="18.7" y="59.4">G</text>
<text x="26.5" y="60.1" transform="rotate(-90 26.5 60.1)">L-119EGWT</text>
<text x="84.4" y="78.3" transform="rotate(-90 84.4 78.3)">100n</text>
<text x="91.1" y="78.3" transform="rotate(-90 91.1 78.3)">100n</text>
<text x="84.4" y="85.6" transform="rotate(-90 84.4 85.6)">C5</text>
<text x="91.1" y="85.6" transform="rotate(-90 91.1 85.6)">C6</text>
<text x="108.8" y="90.4">12p Fant</text>
<text x="125.4" y="90.4">C7</text>
<text x="21.8" y="101.7">R4</text>
<text x="156.6" y="96.7">C34</text>
<text x="21.3" y="107">4k7</text>
<text x="156" y="103.7">100n</text>
<text x="116.2" y="108.7">12p</text>
<text x="125.4" y="108.7">C8</text>
<text x="41.5" y="123.4">R6</text>
<text x="47.4" y="123.4">510E</text>
<text x="106.8" y="125.1">R7</text>
<text x="113.3" y="125.1">100k</text>
<text x="139.4" y="120">C9</text>
<text x="158.1" y="120.1">R5</text>
<text x="160.7" y="125.4">100k</text>
<text x="61.8" y="128.7">R9</text>
<text x="69.3" y="128.4">C12</text>
<text x="69.9" y="131">33n</text>
<text x="139.9" y="127.3">33p NP0</text>
<text x="154.1" y="128.4">R8</text>
<text x="7.1" y="137.7">15E</text>
<text x="45.7" y="132.3">C11</text>
<text x="45.9" y="136.4">1n0</text>
<text x="101" y="132.7">C10</text>
<text x="112.1" y="132.7">100p</text>
<text x="159.6" y="133.7">1M0</text>
<text x="194.2" y="137.7">R12</text>
<text x="6.7" y="140.7">R14</text>
<text x="39.3" y="142.7">R15</text>
<text x="45.4" y="142.7">5k1</text>
<text x="60.6" y="139.7">100k</text>
<text x="71" y="143.7">4k7</text>
<text x="71.3" y="138.3">R10</text>
<text x="88.6" y="138.3">R11</text>
<text x="89" y="143.7">4k7</text>
<text x="124.3" y="141.7">R13</text>
<text x="76.3" y="145.7">C13</text>
<text x="124.7" y="147">4k7</text>
<text x="193.6" y="144.4">75E</text>
<text x="47" y="151.6">R16</text>
<text x="47.6" y="155.3">5k1</text>
<text x="58.3" y="150.3">C15</text>
<text x="76.6" y="151.7">4n7</text>
<text x="86.3" y="155.7">100k</text>
<text x="87.3" y="152.7">R17</text>
<text x="99" y="152.7">C16</text>
<text x="125.2" y="155.7">1n0</text>
<text x="125.3" y="152.7">C14</text>
<text x="56.4" y="157">100n</text>
<text x="98.9" y="157.6">3n3</text>
<text x="107.6" y="159.3">R19</text>
<text x="173.3" y="156.8" transform="rotate(-90 173.3 156.8)">R18</text>
<text x="179" y="160.5" transform="rotate(-90 179 160.5)">10k Fant</text>
<text x="21.1" y="166">100n</text>
<text x="31.3" y="166">C17</text>
<text x="107.2" y="166">4k7</text>
<text x="194.6" y="201.4" transform="rotate(-90 194.6 201.4)">C24</text>
<text x="200.3" y="209.3" transform="rotate(-90 200.3 209.3)">510p Fant</text>
</g>
<g font-size="2.3">
<text x="10.7" y="29.2">LDR</text>
<text x="17.3" y="29.2">LDG</text>
<text x="37.8" y="30.9">RXD</text>
<text x="38" y="34.2">TXD</text>
<text x="91.2" y="30.9">LDG</text>
<text x="91.3" y="34.2">LDR</text>
<text x="38" y="37.5">RTS</text>
<text x="38.9" y="40.9">ZP</text>
<text x="90.9" y="37.5">PWR</text>
<text x="99.4" y="39.2">UCC</text>
<text x="37.2" y="44.2">ONF2</text>
<text x="38" y="47.5">STR</text>
<text x="37.3" y="50.8">STR2</text>
<text x="91.2" y="50.8">RES</text>
<text x="37.9" y="57.5">ENA</text>
<text x="37.9" y="54.1">DTR</text>
<text x="91.1" y="54.1">INF1</text>
<text x="201.1" y="55.8">RXD</text>
<text x="201.2" y="59.1">TXD</text>
<text x="38.1" y="60.8">PW125</text>
<text x="38.1" y="64.2">PW125</text>
<text x="91.1" y="60.8">INF2</text>
<text x="201.2" y="62.5">RTS</text>
<text x="37.3" y="70.8">MISO</text>
<text x="37.3" y="67.5">MOSI</text>
<text x="91.1" y="70.8">UCC</text>
<text x="201.2" y="69.2">DTR</text>
<text x="2.8" y="77.5">UCC</text>
<text x="37.9" y="74.2">SCK</text>
<text x="38.9" y="77.5">C1</text>
<text x="38.9" y="80.8">C2</text>
<text x="37.8" y="89.2">UCC</text>
<text x="37.3" y="95.8">MOSI</text>
<text x="37.9" y="92.5">RES</text>
<text x="100.5" y="90.8">C2</text>
<text x="202.8" y="92.5">ENA</text>
<text x="37.9" y="99.1">SCK</text>
<text x="30.5" y="102.5">ZP</text>
<text x="37.3" y="102.5">MISO</text>
<text x="100.5" y="109.1">C1</text>
<text x="4.2" y="124.1">IN</text>
<text x="2.8" y="130.8">UCC</text>
<text x="184.7" y="139.1">PW125</text>
<text x="176" y="145.8">INF1</text>
<text x="7.4" y="175.8">UCC</text>
<text x="189.1" y="194.1">IN</text>
<text x="184.7" y="209.1">PW125</text>
<text x="4.3" y="219.1">PWR</text>
<text x="176.2" y="220.7">STR</text>
<text x="20.5" y="225.7">ONF2</text>
<text x="22.2" y="242.4">C2</text>
<text x="177.7" y="255.7">INF2</text>
<text x="1.1" y="274">UCC</text>
<text x="176" y="274">UCC</text>
<text x="9.2" y="294">UCC-A</text>
<text x="75.6" y="294">STR2</text>
<text x="153.9" y="294">UCC-A</text>
</g>
<g font-size="1.9">
<text x="61.8" y="28">DD1</text>
<text x="50.5" y="34.6">31</text>
<text x="50.5" y="31.3">30</text>
<text x="54" y="35.7">PD1</text>
<text x="54" y="32.3">PD0</text>
<text x="69.6" y="35.7">PC1</text>
<text x="69.6" y="32.3">PC0</text>
<text x="74.8" y="34.6">24</text>
<text x="74.8" y="31.3">23</text>
<text x="50.5" y="38">32</text>
<text x="51.6" y="41.3">1</text>
<text x="54" y="39">PD2</text>
<text x="69.6" y="39">PC2</text>
<text x="74.8" y="41.3">26</text>
<text x="74.8" y="38">25</text>
<text x="51.6" y="44.6">2</text>
<text x="51.6" y="48">9</text>
<text x="54" y="42.4">PD3</text>
<text x="54" y="45.7">PD4</text>
<text x="69.6" y="45.7">PC4</text>
<text x="69.6" y="42.4">PC3</text>
<text x="74.8" y="48">28</text>
<text x="74.8" y="44.6">27</text>
<text x="50.5" y="51.3">10</text>
<text x="54" y="49">PD5</text>
<text x="54" y="52.4">PD6</text>
<text x="67" y="52.4">RESET</text>
<text x="69.6" y="49">PC5</text>
<text x="74.8" y="51.3">29</text>
<text x="50.5" y="54.6">11</text>
<text x="50.5" y="58">12</text>
<text x="54" y="55.7">PD7</text>
<text x="54" y="59">PB0</text>
<text x="68.3" y="59">AREF</text>
<text x="68.3" y="55.7">ADC6</text>
<text x="74.8" y="58">20</text>
<text x="74.8" y="54.6">19</text>
<text x="124.8" y="59.6">1</text>
<text x="168.7" y="59.6">20</text>
<text x="169.8" y="56.3">4</text>
<text x="172.3" y="57.4">VCCIO</text>
<text x="183" y="55.3">DD2</text>
<text x="192.8" y="57.4">TXD</text>
<text x="198" y="59.6">5</text>
<text x="198" y="56.3">1</text>
<text x="50.5" y="61.3">13</text>
<text x="50.5" y="64.6">14</text>
<text x="54" y="62.4">PB1</text>
<text x="54" y="65.7">PB2</text>
<text x="68.3" y="62.4">ADC7</text>
<text x="69.3" y="65.7">VCC</text>
<text x="74.8" y="64.6">4</text>
<text x="74.8" y="61.3">22</text>
<text x="115.2" y="60.6">UCC</text>
<text x="116.3" y="64">D-</text>
<text x="124.8" y="62.9">2</text>
<text x="168.7" y="62.9">16</text>
<text x="172.3" y="60.7">VCC</text>
<text x="172.3" y="64">USBDM</text>
<text x="191.8" y="64">RTS#</text>
<text x="192.6" y="60.7">RXD</text>
<text x="198" y="62.9">3</text>
<text x="50.5" y="67.9">15</text>
<text x="50.5" y="71.3">16</text>
<text x="54" y="69">PB3</text>
<text x="69.3" y="69">VCC</text>
<text x="74.8" y="71.3">18</text>
<text x="74.8" y="67.9">6</text>
<text x="115.1" y="70.6">GND</text>
<text x="115.8" y="67.3">D+</text>
<text x="124.8" y="66.3">3</text>
<text x="124.8" y="69.6">4</text>
<text x="168.7" y="66.3">15</text>
<text x="172.3" y="67.4">USBDP</text>
<text x="191.7" y="70.7">DTR#</text>
<text x="191.8" y="67.4">CTS#</text>
<text x="198" y="69.6">2</text>
<text x="198" y="66.3">11</text>
<text x="50.5" y="74.6">17</text>
<text x="51.6" y="77.9">7</text>
<text x="54" y="72.3">PB4</text>
<text x="54" y="75.7">PB5</text>
<text x="68.1" y="72.3">AVCC</text>
<text x="69.1" y="75.7">GND</text>
<text x="74.8" y="77.9">5</text>
<text x="74.8" y="74.6">3</text>
<text x="114.6" y="74">SHLD</text>
<text x="124.7" y="75.3">6</text>
<text x="124.7" y="72.9">5</text>
<text x="168.7" y="76.3">19</text>
<text x="169.8" y="72.9">8</text>
<text x="172.3" y="74">NC</text>
<text x="172.3" y="77.3">RESET#</text>
<text x="191.4" y="77.3">DCD#</text>
<text x="191.6" y="74">DSR#</text>
<text x="198" y="76.3">10</text>
<text x="198" y="72.9">9</text>
<text x="51.6" y="81.3">8</text>
<text x="54" y="79">XTAL1</text>
<text x="54" y="82.3">XTAL2</text>
<text x="69.1" y="79">GND</text>
<text x="69.1" y="82.3">GND</text>
<text x="74.8" y="81.3">21</text>
<text x="168.7" y="79.6">24</text>
<text x="168.7" y="82.9">27</text>
<text x="172.3" y="80.7">NC</text>
<text x="172.3" y="84">OSC1</text>
<text x="190.3" y="84">CBUS0</text>
<text x="193.7" y="80.7">RI#</text>
<text x="198" y="82.9">23</text>
<text x="198" y="79.6">6</text>
<text x="56.6" y="89.6">1</text>
<text x="168.7" y="86.3">28</text>
<text x="172.3" y="87.3">OSC0</text>
<text x="190.3" y="87.3">CBUS1</text>
<text x="198" y="89.6">13</text>
<text x="198" y="86.3">22</text>
<text x="56.6" y="92.9">2</text>
<text x="168.7" y="92.9">17</text>
<text x="172.3" y="94">3V3OUT</text>
<text x="190.3" y="94">CBUS3</text>
<text x="190.3" y="90.7">CBUS2</text>
<text x="198" y="92.9">14</text>
<text x="56.6" y="96.3">3</text>
<text x="56.6" y="99.6">4</text>
<text x="72.5" y="99">X4</text>
<text x="176" y="99.7" transform="rotate(-90 176 99.7)">AGND</text>
<text x="179.3" y="99.7" transform="rotate(-90 179.3 99.7)">GND</text>
<text x="182.6" y="99.7" transform="rotate(-90 182.6 99.7)">GND</text>
<text x="186" y="99.7" transform="rotate(-90 186 99.7)">GND</text>
<text x="189.3" y="99.7" transform="rotate(-90 189.3 99.7)">TEST</text>
<text x="190.3" y="97.3">CBUS4</text>
<text x="198" y="96.3">12</text>
<text x="56.6" y="102.9">5</text>
<text x="56.6" y="106.3">6</text>
<text x="174.9" y="103.3" transform="rotate(-90 174.9 103.3)">25</text>
<text x="178.2" y="102.2" transform="rotate(-90 178.2 102.2)">7</text>
<text x="181.6" y="103.3" transform="rotate(-90 181.6 103.3)">18</text>
<text x="184.9" y="103.3" transform="rotate(-90 184.9 103.3)">21</text>
<text x="188.3" y="103.3" transform="rotate(-90 188.3 103.3)">26</text>
<text x="105.3" y="147.9">TL062ID</text>
<text x="66.4" y="235" transform="rotate(-90 66.4 235)">MMBT3906</text>
<text x="149" y="262.5">LM2903D</text>
<text x="29.4" y="279.8">CA3140M</text>
<text x="165.7" y="280.5">LM2903D</text>
<text x="30.1" y="293.2">LM293D</text>
</g>
</svg>
